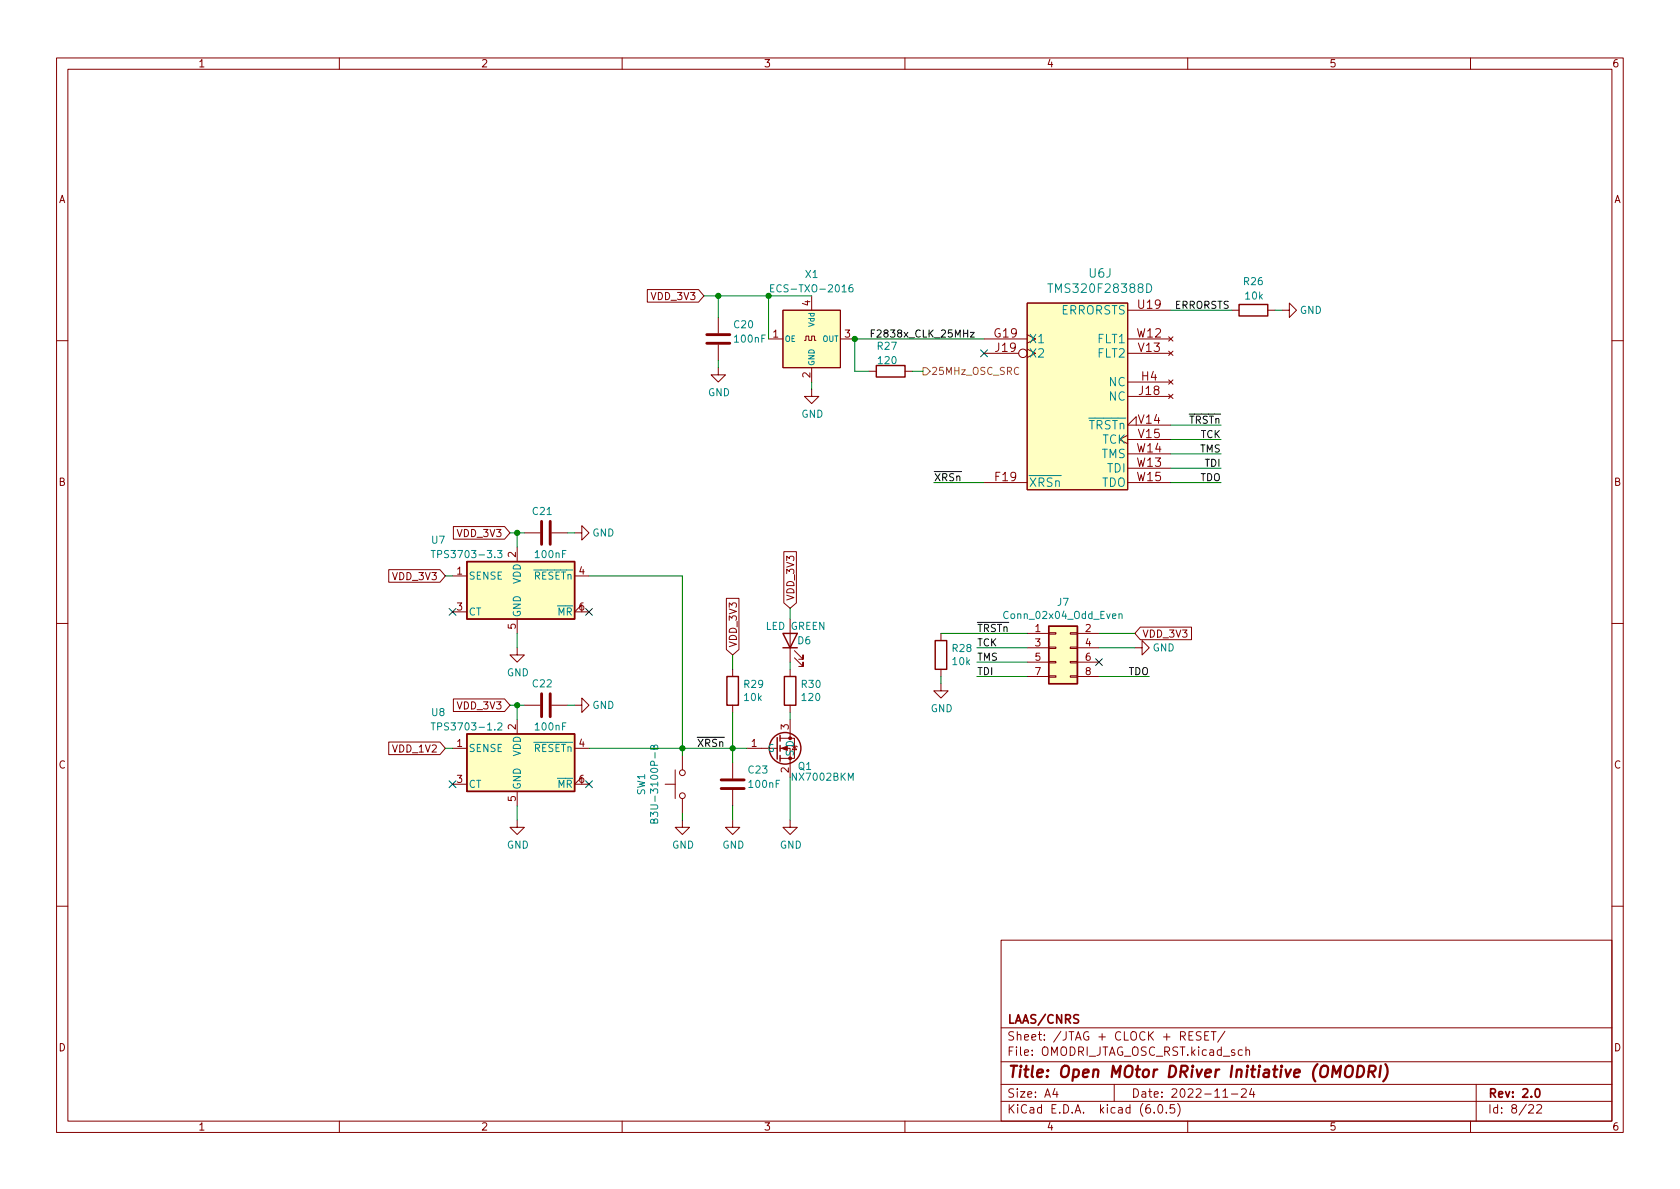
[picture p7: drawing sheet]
<svg xmlns="http://www.w3.org/2000/svg" width="297mm" height="210mm" viewBox="0 0 297 210" stroke-linecap="round" stroke-linejoin="round" font-family="sans-serif">
<g fill="none" stroke="#840000" stroke-width=".18">
<path d="M10 10.2h277v190.1h-277zM12 12.2h273v186.1h-273zM60 10.2v2M110 10.2v2M160 10.2v2M210 10.2v2M260 10.2v2M114.5 51.2h9l1 1.1-1 1.1h-9zM127 56.1v2.8M135.9 59.9h2.5M138.4 54.9h10.2v10.1h-10.2zM143.5 52.3v2.6"/>
<path d="M148.6 59.9h2.5M174 59.9h7.6M181.6 53.6h17.8v33h-17.8zM199.4 59.9h7.6M199.4 54.9h7.6M206.6 59.6l.8 .7M207.4 59.6l-.8 .7M217.8 54.9h1.3M224.2 54.9h1.2M226.7 54.9h1.3v-1.3l1.2 1.3-1.2 1.2v-1.2M10 60.2h2M127 65v1.3h1.3l-1.3 1.3-1.3-1.3h1.3"/>
<path d="M127 61v2.7M142.2 60.2h.3v-.8h.5v.8h.5v-.8h.5v.8h.3M143.5 68.8v1.3h1.3l-1.3 1.3-1.3-1.3h1.3M143.5 65v2.6M153.7 65.7h1.2M160 65.7h1.3M174 62.5h6.1M199.4 67.6h7.6M199.4 70.1h7.6M199.4 62.5h7.6M199.4 77.7h7.6M200.9 75.2v-1.5l-1.5 1.5h7.6"/>
<path d="M206.6 67.2l.8 .7M206.6 69.7l.8 .8M206.6 62.1l.8 .8M207.4 67.2l-.8 .7M207.4 69.7l-.8 .8M207.4 62.1l-.8 .8M285 60.2h2M80.2 93.1h9l1 1.1-1 1.1h-9zM91.4 96.8v2.5M92.7 94.2h2.8M97.5 94.2h2.8M101.6 94.2h1.3v-1.2l1.2 1.2-1.2 1.3v-1.3"/>
<path d="M138.6 97.6h2.2v9l-1.1 1-1.1-1zM174 85.3h7.6M199.4 85.3h7.6M199.4 82.8h7.6M199.4 80.3h7.6M10 110.2h2M68.7 100.7h9.1l.9 1.1-.9 1.2h-9.1zM80 101.8h2.5M80 108.2h2.5M91.4 114.5v1.3h1.3l-1.3 1.3-1.2-1.3h1.2M91.4 109.5v2.5M101.6 101.8h2.5"/>
<path d="M102.9 108.2v-1.3l-1.3 1.3h2.5M128.4 105.8h2.3v9.1l-1.2 .9-1.1-.9zM129.5 118.4v1.2M139.7 112v5.1M139.7 118.4v1.2M140.5 116.3l1.5 1.6v-.8v.8h-.8M140.5 115.1l1.5 1.5v-.8v.8h-.8M166.4 112v1.3M166.4 118.4v1.2M181.6 112h3.8M181.6 114.5h3.8M181.6 117.1h3.8"/>
<path d="M181.6 119.6h3.8M185.4 119.5h1.3v.3h-1.3zM185.4 117h1.3v.2h-1.3zM185.4 114.4h1.3v.3h-1.3zM185.4 111.9h1.3v.2h-1.3zM189.2 119.5h1.3v.3h-1.3zM189.2 117h1.3v.2h-1.3zM189.2 114.4h1.3v.3h-1.3zM189.2 111.9h1.3v.2h-1.3zM190.5 112h3.8M190.5 114.5h3.8M190.5 117.1h3.8"/>
<path d="M190.5 119.6h3.8M200.7 114.5h1.2v-1.2l1.3 1.2-1.3 1.3v-1.3M201.6 110.9h9.1v2.2h-9.1l-.9-1.1zM285 110.2h2M68.7 131.2h9.1l.9 1.1-.9 1.1h-9.1zM80 138.7h2.5M80 132.3h2.5M80.2 123.6h9l1 1.1-1 1.1h-9zM91.4 127.2v2.6M91.4 139.9v2.6M92.7 124.7h2.8M97.5 124.7h2.8"/>
<path d="M101.6 124.7h1.3v-1.3l1.2 1.3-1.2 1.3v-1.3M101.6 132.3h2.5M102.9 138.7v-1.3l-1.3 1.3h2.5M117.6 138.7h1.8M119.4 136.1v5.1M120.6 133.6v2.5M129.5 124.7v1.3M129.5 134.9v2.8M129.5 139.7v2.8M132.1 132.3h5.3M137.9 132.3h1.8v5.1M137.9 130.6h2.6v3.5h-2.6"/>
<path d="M139.7 124.7v1.3M139.7 127.2v3.4M166.4 120.9v1.3h1.2l-1.2 1.2-1.3-1.2h1.3M91.4 145v1.3h1.3l-1.3 1.3-1.2-1.3h1.2M120.6 145v1.3h1.3l-1.3 1.3-1.2-1.3h1.2M120.6 141.2v2.6M129.5 145v1.3h1.3l-1.3 1.3-1.2-1.3h1.2M139.7 145v1.3h1.3l-1.3 1.3-1.3-1.3h1.3M10 160.2h2M177 166.3h108v32h-108zM285 160.2h2M60 198.3v2"/>
<path d="M110 198.3v2M160 198.3v2M177 194.8h108M177 191.8h108M177 187.8h108M177 181.8h108M186.5 192.5l-.4 1h1M186.9 193v1M197 191.8v3M204.1 196.7v.1M204.9 195.4l.2-.1a.81 .81 0 0 1 .6 .7 .81 .81 0 0 1-.3 .8h-.2a.81 .81 0 0 1-.6-.6 .81 .81 0 0 1 .3-.8zM206.2 196.7v.1"/>
<path d="M207.6 195.3h-.7v.7l.2-.1 .5 .1 .1 .2-.1 .5-.2 .1-.5-.1M208.2 195.1a1.72 1.72 0 0 1 0 2.3M210 198.3v2M210.9 182.4h-.7v1.5h.7M212.4 182.5l-.6-.1-.3 .3 .1 .4 .7 .3v.4l-.2 .1h-.6M213 183.1h.5M213.7 182.4h-.7v1.5h.7M214.1 182.4h.9M214.6 182.4v1.5M216.2 194h.9M216.6 182.4l-1.3 1.9M217.7 193.5h1.2"/>
<path d="M219.5 192.7l.6-.2 .2 .2 .1 .3-1 1h1M219.6 185.7l-.4-.1-.3 .3v.4l.2 .3h.5M220.3 185.8l.2-.2 .4 .1v.9M220.3 185.1v1.5M221.3 192.5l-.4 1h1M221.6 193v1M260 198.3v2M261 191.8v6.5M270.3 195.5l.6-.2 .2 .2 .1 .3-1 1h1M271.7 195.5l.6-.2 .2 .2 .1 .3-.9 1h.9"/>
<circle cx="180.9" cy="62.5" r=".75"/>
<circle cx="120.7" cy="136.6" r=".51"/>
<circle cx="120.7" cy="140.7" r=".51"/>
</g>
<path d="M271.6 192.6l.2-.1a.82 .82 0 0 1 .6 .7 .82 .82 0 0 1-.3 .8h-.2a.81 .81 0 0 1-.6-.6 .81 .81 0 0 1 .3-.8z" fill="none" stroke="#840000" stroke-width=".3"/>
<path d="M238 188.7a.69 .69 0 0 1 1.2 0 1.47 1.47 0 0 1-.6 1.8l-.6-.1a1.5 1.5 0 0 1 0-1.7zM240.1 188.5h.5a1.08 1.08 0 0 1 .6 1 1.08 1.08 0 0 1-.8 1h-.5zM242 189.5h.8a.55 .55 0 0 0 .4-.5 .55 .55 0 0 0-.3-.5h-.8l-.2 2M242.5 189.5l.5 1M244.1 188.5l-.2 2M244.9 188.2a2.32 2.32 0 0 1-.3 3" fill="none" stroke="#840000" stroke-width=".4"/>
<g fill="#ffffc2" stroke="#ffffc2" stroke-width=".18">
<path d="M181.6 53.6h17.8v33h-17.8z"/>
<path d="M82.5 129.8h19.1v10.1h-19.1z"/>
<path d="M82.5 99.3h19.1v10.2h-19.1z"/>
<path d="M185.4 110.7h5.1v10.2h-5.1z"/>
<path d="M138.4 54.9h10.2v10.1h-10.2z"/>
</g>
<g fill="none" stroke="#008484" stroke-width=".18">
<path d="M136.3 51h.4M136.9 50.4h-.6v1.2h.6M150.7 50.4h-.4a.85 .85 0 0 0 0 1.2l.5-.1v-.4l-.2-.3-.4 .1-.1 .2M185.3 50.2h.8M202.7 50.2a.77 .77 0 0 1 .9 .8 .77 .77 0 0 1-.9 .7zM76.2 97.3h.8M76.6 97.3v1.3M88 97.3h.7l-.4 .5 .4 .1v.6l-.2 .1-.5-.1M197.8 108.7l.2-.2 .3 .1 .1 .8M197.8 108.5v.9M76.2 127.8h.8M76.6 127.8v1.3"/>
<path d="M88 127.9l.5-.1 .2 .4-.7 .9h.7M115.6 132.1l.3-.3h.3l.1 .2v.5h-1.3l.1-.6 .3-.1 .2 .1v.6M115.6 145.1l.3-.3 .3 .1 .1 .2v.4h-1.3l.1-.6h.3l.2 .1v.5"/>
</g>
<path d="M125 59.2h4M125 60.7h4M95.8 92.2v4.1M97.3 92.2v4.1M95.8 122.7v4M97.3 122.7v4M127.5 139.4h4.1M127.5 137.9h4.1" fill="none" stroke="#840000" stroke-width=".51"/>
<g fill="none" stroke="#840000" stroke-width=".25">
<path d="M219.1 53.8h5.1v2.1h-5.1zM154.9 64.6h5.1v2.1h-5.1zM82.5 99.3h19.1v10.2h-19.1zM128.5 119.6h2.1v5.1h-2.1zM138.4 112h2.6l-1.3 2.5zM138.4 114.5h2.6M138.7 119.6h2v5.1h-2zM165.4 113.3h2v5.1h-2zM185.4 110.7h5.1v10.2h-5.1zM82.5 129.8h19.1v10.1h-19.1zM137.4 130.4v3.8M137.9 130v1.1"/>
<path d="M137.9 131.8v1M137.9 133.6v1"/>
<circle cx="138.8" cy="132.3" r="2.79"/>
</g>
<path d="M138.2 132.3l1-.4v.8z" fill="#840000" stroke="#840000" stroke-width=".18"/>
<path d="M163.2 65h.6l.7 .7-.7 .6h-.6z" fill="none" stroke="#848400" stroke-width=".18"/>
<path d="M171.6 58.8h.7l-.7 .8h.7" fill="none" stroke="#000" stroke-width=".18"/>
<g fill="none" stroke="#008400" stroke-width=".18">
<path d="M124.5 52.3h19M127 52.3v3.8M135.9 52.3v7.6M174 59.9h-22.9v5.8h2.6M207 54.9h10.8M225.4 54.9h1.3M127 63.7v1.3M143.5 67.6v1.2M161.3 65.7h1.9M207 75.2h8.9M207 77.7h8.9M90.2 94.2h2.5"/>
<path d="M91.4 94.2v2.6M100.3 94.2h1.3M165.1 85.3h8.9M207 82.8h8.9M207 80.3h8.9M207 85.3h8.9M78.7 101.8h1.3M91.4 112v2.5M104.1 101.8h16.5v31.8M129.5 115.8v2.6M139.7 107.6v1.9M139.7 117.1v1.3"/>
<path d="M166.4 119.6v1.3M166.4 112h15.2M172.7 117.1h8.9M172.7 119.6h8.9M172.7 114.5h8.9M194.3 119.6h8.9M194.3 112h6.4M194.3 114.5h6.4M78.7 132.3h1.3M90.2 124.7h2.5M91.4 124.7v2.5M100.3 124.7h1.3"/>
<path d="M104.1 132.3h28M129.5 126v8.9M139.7 126v1.2M139.7 137.4v7.6M91.4 142.5v2.5M120.6 143.8v1.2M129.5 142.5v2.5"/>
</g>
<path d="M173.4 61.9l1.2 1.2M174.6 61.9l-1.2 1.2M79.4 107.6l1.2 1.2M80.6 107.6l-1.2 1.2M103.5 107.6l1.2 1.2M104.7 107.6l-1.2 1.2M193.7 116.5l1.2 1.2M194.9 116.5l-1.2 1.2M79.4 138.1l1.2 1.2M80.6 138.1l-1.2 1.2M103.5 138.1l1.2 1.2M104.7 138.1l-1.2 1.2" fill="none" stroke="#000084" stroke-width=".18"/>
<g fill="#008400" stroke="#008400" stroke-width=".18">
<circle cx="120.6" cy="132.3" r=".46"/>
<circle cx="127" cy="52.3" r=".46"/>
<circle cx="135.9" cy="52.3" r=".46"/>
<circle cx="151.1" cy="59.9" r=".46"/>
<circle cx="91.4" cy="94.2" r=".46"/>
<circle cx="91.4" cy="124.7" r=".46"/>
</g>
<text font-size="2.8" fill="#840000" x="178" y="190.6">Title: Open MOtor DRiver Initiative (OMODRI)</text>
<g font-size="2.1" fill="#008484">
<text x="186.1" y="51.8">TMS320F28388D</text>
<text x="192.6" y="49.1">U6J</text>
<text x="187.5" y="55.6">ERRORSTS</text>
<text x="181.9" y="60.7">X1</text>
<text x="181.9" y="63.2">X2</text>
<text x="194.1" y="63.2">FLT2</text>
<text x="194.1" y="60.7">FLT1</text>
<text x="196.1" y="68.3">NC</text>
<text x="196.1" y="70.8">NC</text>
<text x="190.8" y="75.9">~{TRSTn}</text>
<text x="194.7" y="81">TMS</text>
<text x="194.8" y="78.5">TCK</text>
<text x="195.8" y="83.5">TDI</text>
<text x="181.9" y="86.1">~{XRSn}</text>
<text x="194.7" y="86.1">TDO</text>
</g>
<g font-size="2.1" fill="#840000">
<text x="175.8" y="59.7">G19</text>
<text x="201.1" y="59.7">W12</text>
<text x="201.3" y="54.6">U19</text>
<text x="176.1" y="62.2">J19</text>
<text x="201.3" y="62.2">V13</text>
<text x="201.5" y="69.8">J18</text>
<text x="201.9" y="67.3">H4</text>
<text x="201.3" y="74.9">V14</text>
<text x="201.3" y="77.5">V15</text>
<text x="201.1" y="82.5">W13</text>
<text x="201.1" y="80">W14</text>
<text x="176" y="85.1">F19</text>
<text x="201.1" y="85.1">W15</text>
<text x="178" y="184">Sheet: /JTAG + CLOCK + RESET/</text>
<text x="178" y="181">LAAS/CNRS</text>
<text x="178" y="186.7">File: OMODRI_JTAG_OSC_RST.kicad_sch</text>
<text x="178" y="196.9">KiCad E.D.A. kicad (6.0.5)</text>
<text x="178" y="194.1">Size: A4</text>
<text x="200" y="194.1">Date: 2022-11-24</text>
<text x="263" y="194.1">Rev: 2.0</text>
<text x="263" y="196.9">Id: 8/22</text>
</g>
<g font-size="1.8" fill="#840000">
<text x="35" y="11.9">1</text>
<text x="85" y="11.9">2</text>
<text x="135" y="11.9">3</text>
<text x="185" y="11.9">4</text>
<text x="235" y="11.9">5</text>
<text x="285" y="11.9">6</text>
<text x="10.3" y="35.9">A</text>
<text x="285.3" y="35.9">A</text>
<text x="115.3" y="53">VDD_3V3</text>
<text x="136.7" y="59.7">1</text>
<text x="143.3" y="54.1" transform="rotate(-90 143.3 54.1)">4</text>
<text x="149.4" y="59.7">3</text>
<text x="143.3" y="66.8" transform="rotate(-90 143.3 66.8)">2</text>
<text x="10.3" y="85.9">B</text>
<text x="285.3" y="85.9">B</text>
<text x="81" y="95">VDD_3V3</text>
<text x="80.8" y="101.6">1</text>
<text x="91.2" y="98.5" transform="rotate(-90 91.2 98.5)">2</text>
<text x="102.4" y="101.6">4</text>
<text x="69.6" y="102.6">VDD_3V3</text>
<text x="80.8" y="107.9">3</text>
<text x="102.4" y="107.9">6</text>
<text x="140.4" y="106.3" transform="rotate(-90 140.4 106.3)">VDD_3V3</text>
<text x="91.2" y="111.2" transform="rotate(-90 91.2 111.2)">5</text>
<text x="183" y="111.8">1</text>
<text x="191.9" y="111.8">2</text>
<text x="201.9" y="112.7">VDD_3V3</text>
<text x="130.3" y="114.5" transform="rotate(-90 130.3 114.5)">VDD_3V3</text>
<text x="183" y="114.3">3</text>
<text x="183" y="116.8">5</text>
<text x="183" y="119.4">7</text>
<text x="191.9" y="114.3">4</text>
<text x="191.9" y="116.8">6</text>
<text x="191.9" y="119.4">8</text>
<text x="81" y="125.4">VDD_3V3</text>
<text x="91.2" y="129" transform="rotate(-90 91.2 129)">2</text>
<text x="139.4" y="129" transform="rotate(-90 139.4 129)">3</text>
<text x="10.3" y="135.9">C</text>
<text x="69.6" y="133.1">VDD_1V2</text>
<text x="80.8" y="132.1">1</text>
<text x="102.4" y="132.1">4</text>
<text x="132.9" y="132.1">1</text>
<text x="139.4" y="136.6" transform="rotate(-90 139.4 136.6)">2</text>
<text x="285.3" y="135.9">C</text>
<text x="80.8" y="138.4">3</text>
<text x="91.2" y="141.7" transform="rotate(-90 91.2 141.7)">5</text>
<text x="102.4" y="138.4">6</text>
<text x="10.3" y="185.9">D</text>
<text x="285.3" y="185.9">D</text>
<text x="35" y="199.9">1</text>
<text x="85" y="199.9">2</text>
<text x="135" y="199.9">3</text>
<text x="185" y="199.9">4</text>
<text x="235" y="199.9">5</text>
<text x="285" y="199.9">6</text>
</g>
<g font-size="1.8" fill="#008484">
<text x="137.3" y="51.7">ECS-TXO-2016</text>
<text x="142.4" y="49.1">X1</text>
<text x="220" y="50.4">R26</text>
<text x="220.2" y="53">10k</text>
<text x="129.8" y="58">C20</text>
<text x="229.8" y="55.5">GND</text>
<text x="130" y="60.6">100nF</text>
<text x="155.2" y="61.8">R27</text>
<text x="155.4" y="64.4">120</text>
<text x="125.2" y="70">GND</text>
<text x="141.7" y="73.9">GND</text>
<text x="94.2" y="91.1">C21</text>
<text x="104.7" y="94.9">GND</text>
<text x="76.3" y="96.1">U7</text>
<text x="77.3" y="98.7">TPS3703-3.3</text>
<text x="94.8" y="98.7">100nF</text>
<text x="82.8" y="102.5">SENSE</text>
<text x="92.1" y="103.3" transform="rotate(-90 92.1 103.3)">VDD</text>
<text x="93" y="102.5">~{RESETn}</text>
<text x="187" y="107.1">J7</text>
<text x="82.8" y="108.8">CT</text>
<text x="92.1" y="109.2" transform="rotate(-90 92.1 109.2)">GND</text>
<text x="97.2" y="108.8">~{MR}</text>
<text x="135.5" y="111.4">LED GREEN</text>
<text x="141.1" y="113.9">D6</text>
<text x="177.9" y="109.4">Conn_02x04_Odd_Even</text>
<text x="89.6" y="119.6">GND</text>
<text x="168.5" y="115.3">R28</text>
<text x="168.5" y="117.6">10k</text>
<text x="203.8" y="115.2">GND</text>
<text x="94.2" y="121.5">C22</text>
<text x="104.7" y="125.3">GND</text>
<text x="131.6" y="121.6">R29</text>
<text x="131.6" y="123.9">10k</text>
<text x="141.8" y="121.6">R30</text>
<text x="141.9" y="123.9">120</text>
<text x="164.5" y="125.9">GND</text>
<text x="76.3" y="126.6">U8</text>
<text x="77.3" y="129.2">TPS3703-1.2</text>
<text x="94.8" y="129.2">100nF</text>
<text x="82.8" y="133">SENSE</text>
<text x="92.1" y="133.8" transform="rotate(-90 92.1 133.8)">VDD</text>
<text x="93" y="133">~{RESETn}</text>
<text x="132.4" y="136.8">C23</text>
<text x="135.6" y="133">G</text>
<text x="140.3" y="133.9" transform="rotate(-90 140.3 133.9)">S D</text>
<text x="141.1" y="136.1">Q1</text>
<text x="82.8" y="139.3">CT</text>
<text x="92.1" y="139.7" transform="rotate(-90 92.1 139.7)">GND</text>
<text x="97.2" y="139.3">~{MR}</text>
<text x="114" y="140.6" transform="rotate(-90 114 140.6)">SW1</text>
<text x="132.5" y="139.3">100nF</text>
<text x="140.3" y="138">NX7002BKM</text>
<text x="116.4" y="144.2" transform="rotate(-90 116.4 144.2)">B3U-3100P-B</text>
<text x="89.6" y="150.1">GND</text>
<text x="118.8" y="150.1">GND</text>
<text x="127.7" y="150.1">GND</text>
<text x="137.9" y="150.1">GND</text>
</g>
<g font-size="1.8">
<text x="153.7" y="59.7">F2838x_CLK_25MHz</text>
<text x="207.6" y="54.6">ERRORSTS</text>
<text x="208.8" y="74.9">~{TRSTn}</text>
<text x="212.3" y="77.5">TCK</text>
<text x="212.2" y="80">TMS</text>
<text x="213.1" y="82.5">TDI</text>
<text x="165.1" y="85.1">~{XRSn}</text>
<text x="212.2" y="85.1">TDO</text>
<text x="172.7" y="111.7">~{TRSTn}</text>
<text x="172.7" y="114.3">TCK</text>
<text x="172.7" y="119.4">TDI</text>
<text x="172.7" y="116.8">TMS</text>
<text x="199.5" y="119.4">TDO</text>
</g>
<text font-size="1.8" fill="#848400" x="164.6" y="66.3">25MHz_OSC_SRC</text>
<text font-size="1.8" fill="#008400" x="123.2" y="132.1">~{XRSn}</text>
<g font-size="1.4" fill="#008484">
<text x="144" y="57.7" transform="rotate(-90 144 57.7)">Vdd</text>
<text x="138.7" y="60.4">OE</text>
<text x="144" y="64.8" transform="rotate(-90 144 64.8)">GND</text>
<text x="145.4" y="60.4">OUT</text>
</g>
</svg>
